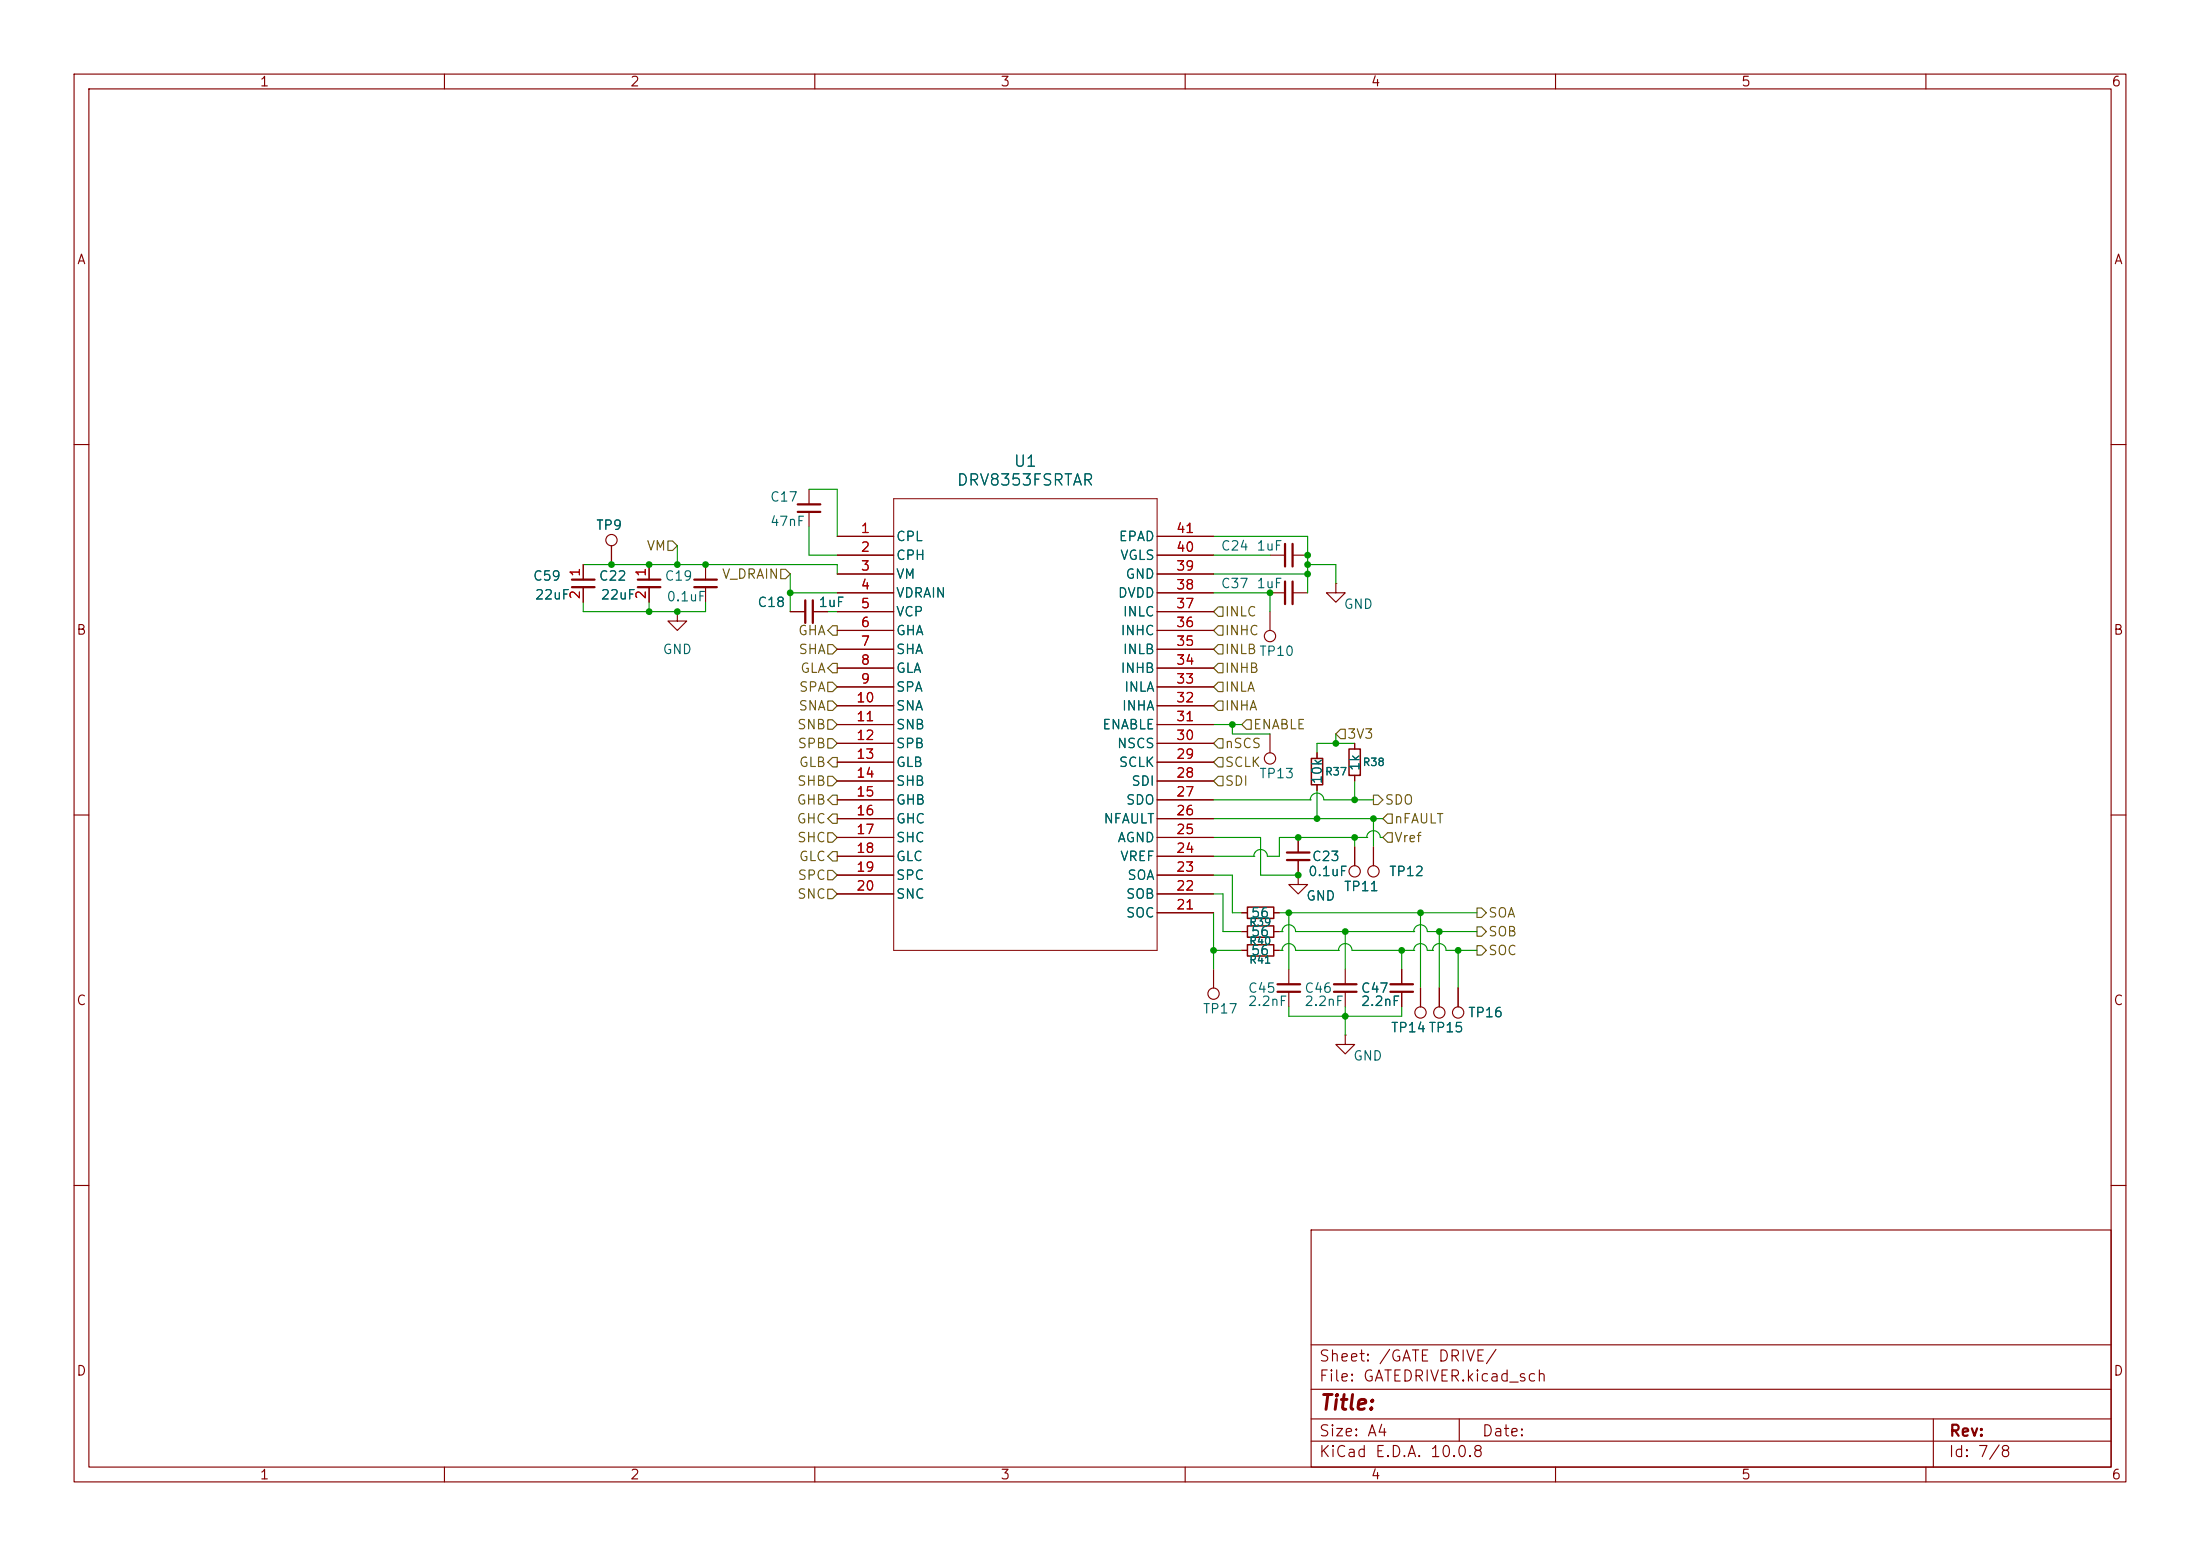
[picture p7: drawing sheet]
<svg xmlns="http://www.w3.org/2000/svg" width="297mm" height="210mm" viewBox="0 0 297 210" stroke-linecap="round" stroke-linejoin="round" font-family="sans-serif">
<g fill="none" stroke="#840000" stroke-width=".15">
<path d="M10 10h277v190h-277zM12 12h273v186h-273zM60 10v2M110 10v2M160 10v2M210 10v2M260 10v2M10 60h2M78.7 76.2v2M78.7 79.2v2.1M82.5 73.7v2.5M87.6 76.2v2"/>
<path d="M87.6 79.2v2.1M95.2 76.2v2M95.2 79.2v2.1M109.2 66v2.1M109.2 69.1v2M113 72.4h7.6M113 74.9h7.6M113 77.5h7.6M156.2 72.4h7.6M156.2 74.9h7.6M156.2 77.5h7.6M171.4 74.9h2.1"/>
<path d="M174.5 74.9h2M180.3 78.7v1.3h1.3l-1.3 1.3-1.2-1.3h1.2M180.3 78.7h.1M285 60h2M91.4 82.6v1.2h1.3l-1.3 1.3-1.2-1.3h1.2M91.4 82.6h.1M106.7 82.6h2M109.7 82.6h2.1M113 80h7.6M113 82.6h7.6M113 85.1h7.6M113 87.6h7.6"/>
<path d="M113 90.2h7.6M113 92.7h7.6M113 95.3h7.6M113 97.8h7.6M156.2 80h7.6M156.2 82.6h7.6M156.2 85.1h7.6M156.2 87.6h7.6M156.2 90.2h7.6M156.2 92.7h7.6M156.2 95.3h7.6M156.2 97.8h7.6"/>
<path d="M171.4 80h2.1M171.4 82.6v2.5M171.4 99.1v2.5M174.5 80h2M10 110h2M113 100.3h7.6M113 102.9h7.6M113 105.4h7.6M113 108h7.6M113 110.5h7.6M113 113h7.6M113 115.6h7.6"/>
<path d="M113 118.1h7.6M156.2 100.3h7.6M156.2 102.9h7.6M156.2 105.4h7.6M156.2 108h7.6M156.2 110.5h7.6M156.2 113h7.6M156.2 115.6h7.6M156.2 118.1h7.6M175.3 118.1v1.3h1.2l-1.2 1.3-1.3-1.3h1.3M175.3 118.1h.1M175.3 113v2.1"/>
<path d="M175.3 116.1v2M177.8 101.6v.8M177.8 105.9v.8M182.9 100.3v.8M182.9 104.6v.8M182.9 114.3v2.5M185.4 114.3v2.5M285 110h2M113 120.7h7.6M156.2 120.7h7.6M156.2 123.2h7.6M163.8 130.8v2.6"/>
<path d="M167.6 123.2h.8M167.6 125.7h.8M167.6 128.3h.8M172 123.2h.7M172 125.7h.7M172 128.3h.7M174 130.8v2M174 133.9v2M181.6 139.7v1.3h1.3l-1.3 1.2-1.3-1.2h1.3M181.6 139.7h.1M181.6 130.8v2M181.6 133.9v2"/>
<path d="M189.2 130.8v2M189.2 133.9v2M191.8 133.4v2.5M194.3 133.4v2.5M196.8 133.4v2.5M10 160h2M177 166h108v32h-108zM285 160h2M60 198v2M110 198v2M160 198v2M177 194.5h108"/>
<path d="M177 191.5h108M177 187.5h108M177 181.5h108M197 191.5v3M210 198v2M260 198v2M261 191.5v6.5"/>
<circle cx="82.5" cy="72.9" r=".76"/>
<circle cx="171.4" cy="85.9" r=".76"/>
<circle cx="171.4" cy="102.4" r=".76"/>
<circle cx="182.9" cy="117.6" r=".76"/>
<circle cx="185.4" cy="117.6" r=".76"/>
<circle cx="163.8" cy="134.1" r=".76"/>
<circle cx="191.8" cy="136.7" r=".76"/>
<circle cx="194.3" cy="136.7" r=".76"/>
<circle cx="196.8" cy="136.7" r=".76"/>
</g>
<g fill="none" stroke="#840000" stroke-width=".3">
<path d="M77.2 78.2h3.1M77.2 79.2h3.1M86.1 78.2h3.1M86.1 79.2h3.1M93.7 78.2h3.1M93.7 79.2h3.1M107.7 68.1h3M107.7 69.1h3M173.5 73.4v3.1M173.5 78.5v3M174.5 73.4v3.1M174.5 78.5v3"/>
<path d="M108.7 81v3.1M109.7 81v3.1M173.7 115.1h3.1M173.7 116.1h3.1M172.5 132.8h3M172.5 133.9h3M180.1 132.8h3M180.1 133.9h3M187.7 132.8h3.1M187.7 133.9h3.1"/>
</g>
<path d="M120.6 67.3h35.6v61h-35.6z" fill="none" stroke="#840000" stroke-width=".14"/>
<path d="M177 102.4h1.6v3.5h-1.6zM182.1 101.1h1.5v3.5h-1.5zM168.4 125h3.6v1.5h-3.6zM168.4 122.4h3.6v1.6h-3.6zM168.4 127.5h3.6v1.5h-3.6z" fill="none" stroke="#840000" stroke-width=".2"/>
<g fill="none" stroke="#725600" stroke-width=".15">
<path d="M90.2 73h.6l.6 .7-.6 .6h-.6zM105.4 76.8h.6l.7 .7-.7 .6h-.6zM111.8 92.1h.6l.6 .6-.6 .6h-.6zM111.8 97.2h.6l.6 .6-.6 .6h-.6zM111.8 99.7h.6l.6 .6-.6 .7h-.6zM111.8 87h.6l.6 .6-.6 .7h-.6zM111.8 94.6h.6l.6 .7-.6 .6h-.6zM112.4 84.5h.6v1.2h-.6l-.6-.6zM112.4 89.5h.6v1.3h-.6l-.6-.6zM164.5 84.5h.6v1.2h-.6l-.7-.6zM164.5 89.5h.6v1.3h-.6l-.7-.6zM164.5 92.1h.6v1.2h-.6l-.7-.6z"/>
<path d="M164.5 94.6h.6v1.3h-.6l-.7-.6zM164.5 99.7h.6v1.3h-.6l-.7-.7zM164.5 87h.6v1.3h-.6l-.7-.7zM164.5 81.9h.6v1.3h-.6l-.7-.6zM168.3 97.2h.6v1.2h-.6l-.7-.6zM181 98.4h.6v1.3h-.6l-.7-.6zM111.8 104.8h.6l.6 .6-.6 .6h-.6zM111.8 112.4h.6l.6 .6-.6 .7h-.6zM111.8 117.5h.6l.6 .6-.6 .6h-.6zM112.4 102.2h.6v1.3h-.6l-.6-.6zM112.4 114.9h.6v1.3h-.6l-.6-.6zM112.4 109.9h.6v1.2h-.6l-.6-.6z"/>
<path d="M112.4 107.3h.6v1.3h-.6l-.6-.6zM164.5 104.8h.6v1.2h-.6l-.7-.6zM164.5 102.2h.6v1.3h-.6l-.7-.6zM185.4 107.3h.7l.6 .7-.6 .6h-.7zM186.7 113l.6-.6h.7v1.3h-.7zM187.3 109.9h.7v1.2h-.7l-.6-.6zM111.8 120h.6l.6 .7-.6 .6h-.6zM199.4 122.6h.6l.7 .6-.7 .6h-.6zM199.4 125.1h.6l.7 .6-.7 .7h-.6zM199.4 127.6h.6l.7 .7-.7 .6h-.6z"/>
</g>
<g fill="none" stroke="#009600" stroke-width=".15">
<path d="M78.7 76.2h34.3v1.3M91.4 73.7v2.5M106.7 77.5v5.1M109.2 71.1v3.8h3.8M109.2 66h3.8v6.4M163.8 72.4h12.7v7.6M163.8 77.5h12.7M163.8 74.9h7.6M176.5 76.2h3.8v2.5M78.7 81.3v1.3h16.5v-1.3M87.6 81.3v1.3M106.7 80h6.3"/>
<path d="M111.8 82.6h1.2M163.8 80h7.6v2.6M163.8 97.8h3.8M166.4 97.8v1.3h5M180.3 99.1v1.2M163.8 118.1h2.6v5.1h1.2M163.8 113h6.4v5.1h5.1M163.8 115.6h5.5M163.8 110.5h22.9M163.8 108h13.1M169.3 115.6h.1M176.9 108h.1"/>
<path d="M176.9 108a.91 .91 0 0 1 .9-1 .91 .91 0 0 1 .9 1h6.7M177.8 106.7v3.8M182.9 105.4v2.6M182.9 113v1.3M182.9 100.3h-5.1v1.3M184.5 113h-11.8v2.6h-1.6a.91 .91 0 0 0-.9-.9 .91 .91 0 0 0-.9 .9M184.5 113h.1M184.5 113a.91 .91 0 0 1 .9-.9 .91 .91 0 0 1 .9 .9h.4M185.4 110.5v3.8M163.8 128.3h3.8M163.8 120.7h1.3v5h2.5M163.8 123.2v7.6"/>
<path d="M172.7 128.3h.4M172.7 123.2h26.7M172.7 125.7h.4M173.1 125.7h.1M173.1 125.7a.91 .91 0 0 1 .9-.9 .91 .91 0 0 1 .9 .9h16M173.1 128.3h.1M173.1 128.3a.91 .91 0 0 1 .9-.9 .91 .91 0 0 1 .9 .9h5.8M174 135.9v1.3h15.2v-1.3M174 123.2v7.6M180.7 128.3h.1M180.7 128.3a.91 .91 0 0 1 .9-.9 .91 .91 0 0 1 .9 .9h8.4M181.6 125.7v5.1"/>
<path d="M181.6 135.9v3.8M189.2 128.3v2.5M190.9 128.3h.1M190.9 128.3a.91 .91 0 0 1 .9-.9 .91 .91 0 0 1 .9 .9h.7M190.9 125.7h.1M190.9 125.7a.91 .91 0 0 1 .9-.9 .91 .91 0 0 1 .9 .9h6.7M191.8 123.2v10.2M193.4 128.3h.1M193.4 128.3a.91 .91 0 0 1 .9-.9 .91 .91 0 0 1 .9 .9h4.2M194.3 125.7v7.7M196.8 128.3v5.1"/>
</g>
<g fill="#009600">
<circle cx="177.8" cy="110.5" r=".46"/>
<circle cx="166.4" cy="97.8" r=".46"/>
<circle cx="176.5" cy="74.9" r=".46"/>
<circle cx="176.5" cy="76.2" r=".46"/>
<circle cx="176.5" cy="77.5" r=".46"/>
<circle cx="171.4" cy="80" r=".46"/>
<circle cx="175.3" cy="113" r=".46"/>
<circle cx="175.3" cy="118.1" r=".46"/>
<circle cx="182.9" cy="108" r=".46"/>
<circle cx="180.3" cy="100.3" r=".46"/>
<circle cx="182.9" cy="113" r=".46"/>
<circle cx="185.4" cy="110.5" r=".46"/>
<circle cx="106.7" cy="80" r=".46"/>
<circle cx="95.2" cy="76.2" r=".46"/>
<circle cx="91.4" cy="82.6" r=".46"/>
<circle cx="91.4" cy="76.2" r=".46"/>
<circle cx="87.6" cy="82.6" r=".46"/>
<circle cx="87.6" cy="76.2" r=".46"/>
<circle cx="82.5" cy="76.2" r=".46"/>
<circle cx="174" cy="123.2" r=".46"/>
<circle cx="181.6" cy="125.7" r=".46"/>
<circle cx="181.6" cy="137.2" r=".46"/>
<circle cx="189.2" cy="128.3" r=".46"/>
<circle cx="196.8" cy="128.3" r=".46"/>
<circle cx="191.8" cy="123.2" r=".46"/>
<circle cx="194.3" cy="125.7" r=".46"/>
<circle cx="163.8" cy="128.3" r=".46"/>
</g>
<text font-size="2" fill="#840000" x="178" y="190.8">Title:</text>
<g font-size="1.5" fill="#006464">
<text x="129.1" y="65.9">DRV8353FSRTAR</text>
<text x="136.8" y="63.4">U1</text>
</g>
<g font-size="1.5" fill="#840000">
<text x="178" y="184.1">Sheet: /GATE DRIVE/</text>
<text x="178" y="186.8">File: GATEDRIVER.kicad_sch</text>
<text x="178" y="197">KiCad E.D.A. 10.0.8</text>
<text x="178" y="194.2">Size: A4</text>
<text x="200" y="194.2">Date:</text>
<text x="263" y="197">Id: 7/8</text>
<text x="263" y="194.2">Rev:</text>
</g>
<g font-size="1.3" fill="#840000">
<text x="35" y="12">1</text>
<text x="85" y="12">2</text>
<text x="135" y="12">3</text>
<text x="185" y="12">4</text>
<text x="235" y="12">5</text>
<text x="285" y="12">6</text>
<text x="10.3" y="36">A</text>
<text x="285.3" y="36">A</text>
<text x="10.2" y="86">B</text>
<text x="285.2" y="86">B</text>
<text x="10.2" y="136">C</text>
<text x="285.2" y="136">C</text>
<text x="10.2" y="186">D</text>
<text x="285.2" y="186">D</text>
<text x="35" y="200">1</text>
<text x="85" y="200">2</text>
<text x="135" y="200">3</text>
<text x="185" y="200">4</text>
<text x="235" y="200">5</text>
<text x="285" y="200">6</text>
</g>
<g font-size="1.3" fill="#006464">
<text x="80.4" y="71.8">TP9</text>
<text x="103.9" y="68">C17</text>
<text x="103.9" y="71.3">47nF</text>
<text x="120.9" y="73.4">CPL</text>
<text x="120.9" y="75.9">CPH</text>
<text x="151" y="73.4">EPAD</text>
<text x="151.1" y="75.9">VGLS</text>
<text x="164.7" y="74.6">C24</text>
<text x="169.5" y="74.6">1uF</text>
<text x="71.9" y="78.7">C59</text>
<text x="72.1" y="81.2">22uF</text>
<text x="80.8" y="78.7">C22</text>
<text x="81" y="81.2">22uF</text>
<text x="89.6" y="78.7">C19</text>
<text x="89.9" y="81.5">0.1uF</text>
<text x="102.2" y="82.2">C18</text>
<text x="110.4" y="82.2">1uF</text>
<text x="120.9" y="78.4">VM</text>
<text x="120.9" y="81">VDRAIN</text>
<text x="120.9" y="83.5">VCP</text>
<text x="150.8" y="81">DVDD</text>
<text x="151.5" y="83.5">INLC</text>
<text x="151.9" y="78.4">GND</text>
<text x="164.7" y="79.7">C37</text>
<text x="169.5" y="79.7">1uF</text>
<text x="181.3" y="82.5">GND</text>
<text x="89.4" y="88.6">GND</text>
<text x="120.9" y="86.1">GHA</text>
<text x="120.9" y="88.6">SHA</text>
<text x="151.2" y="86.1">INHC</text>
<text x="151.5" y="88.6">INLB</text>
<text x="120.9" y="91.1">GLA</text>
<text x="120.9" y="93.7">SPA</text>
<text x="151.2" y="91.1">INHB</text>
<text x="151.7" y="93.7">INLA</text>
<text x="120.9" y="96.2">SNA</text>
<text x="120.9" y="98.8">SNB</text>
<text x="120.9" y="101.3">SPB</text>
<text x="148.7" y="98.8">ENABLE</text>
<text x="150.7" y="101.3">NSCS</text>
<text x="151.4" y="96.2">INHA</text>
<text x="120.9" y="103.8">GLB</text>
<text x="120.9" y="106.4">SHB</text>
<text x="151" y="103.8">SCLK</text>
<text x="152.6" y="106.4">SDI</text>
<text x="169.9" y="105.4">TP13</text>
<text x="178.8" y="105.9" transform="rotate(-90 178.8 105.9)">10k</text>
<text x="183.8" y="104.2" transform="rotate(-90 183.8 104.2)">1k</text>
<text x="120.9" y="108.9">GHB</text>
<text x="120.9" y="111.5">GHC</text>
<text x="120.9" y="114">SHC</text>
<text x="148.9" y="111.5">NFAULT</text>
<text x="150.8" y="114">AGND</text>
<text x="151.9" y="108.9">SDO</text>
<text x="120.9" y="116.5">GLC</text>
<text x="120.9" y="119.1">SPC</text>
<text x="151.1" y="116.5">VREF</text>
<text x="152.1" y="119.1">SOA</text>
<text x="176.5" y="118.6">0.1uF</text>
<text x="177" y="116.5">C23</text>
<text x="187.4" y="118.6">TP12</text>
<text x="120.9" y="121.6">SNC</text>
<text x="151.9" y="124.2">SOC</text>
<text x="151.9" y="121.6">SOB</text>
<text x="168.8" y="124.2">56</text>
<text x="176.2" y="121.9">GND</text>
<text x="181.3" y="120.6">TP11</text>
<text x="168.8" y="126.7">56</text>
<text x="168.8" y="129.2">56</text>
<text x="162.3" y="137.1">TP17</text>
<text x="168.4" y="134.3">C45</text>
<text x="168.4" y="136.1">2.2nF</text>
<text x="176" y="134.3">C46</text>
<text x="176" y="136.1">2.2nF</text>
<text x="183.6" y="134.3">C47</text>
<text x="183.6" y="136.1">2.2nF</text>
<text x="198.1" y="137.6">TP16</text>
<text x="182.6" y="143.5">GND</text>
<text x="187.7" y="139.6">TP14 TP15</text>
</g>
<g font-size="1.3" fill="#a90000">
<text x="78.6" y="77.9" transform="rotate(-90 78.6 77.9)">1</text>
<text x="87.5" y="77.9" transform="rotate(-90 87.5 77.9)">1</text>
<text x="116.1" y="72.3">1</text>
<text x="116.1" y="74.8">2</text>
<text x="116.1" y="77.3">3</text>
<text x="158.7" y="77.3">39</text>
<text x="158.7" y="74.8">40</text>
<text x="158.7" y="72.3">41</text>
<text x="78.6" y="81" transform="rotate(-90 78.6 81)">2</text>
<text x="87.5" y="81" transform="rotate(-90 87.5 81)">2</text>
<text x="116.1" y="79.9">4</text>
<text x="116.1" y="82.4">5</text>
<text x="158.7" y="82.4">37</text>
<text x="158.7" y="79.9">38</text>
<text x="116.1" y="85">6</text>
<text x="116.1" y="87.5">7</text>
<text x="158.7" y="87.5">35</text>
<text x="158.7" y="85">36</text>
<text x="115.5" y="95.1">10</text>
<text x="116.1" y="90">8</text>
<text x="116.1" y="92.6">9</text>
<text x="158.7" y="95.1">32</text>
<text x="158.7" y="92.6">33</text>
<text x="158.7" y="90">34</text>
<text x="115.5" y="97.7">11</text>
<text x="115.5" y="100.2">12</text>
<text x="158.7" y="100.2">30</text>
<text x="158.7" y="97.7">31</text>
<text x="115.5" y="102.7">13</text>
<text x="115.5" y="105.3">14</text>
<text x="115.5" y="107.8">15</text>
<text x="158.7" y="107.8">27</text>
<text x="158.7" y="105.3">28</text>
<text x="158.7" y="102.7">29</text>
<text x="115.5" y="110.4">16</text>
<text x="115.5" y="112.9">17</text>
<text x="158.7" y="112.9">25</text>
<text x="158.7" y="110.4">26</text>
<text x="115.5" y="115.4">18</text>
<text x="115.5" y="118">19</text>
<text x="158.7" y="118">23</text>
<text x="158.7" y="115.4">24</text>
<text x="115.5" y="120.5">20</text>
<text x="158.7" y="123.1">21</text>
<text x="158.7" y="120.5">22</text>
</g>
<g font-size="1.3" fill="#725600">
<text x="87.2" y="74.6">VM</text>
<text x="97.4" y="78.4">V_DRAIN</text>
<text x="165.3" y="83.5">INLC</text>
<text x="107.7" y="86.1">GHA</text>
<text x="107.7" y="88.6">SHA</text>
<text x="165.3" y="86.1">INHC</text>
<text x="165.3" y="88.6">INLBTP10</text>
<text x="107.8" y="93.7">SPA</text>
<text x="108" y="91.1">GLA</text>
<text x="165.3" y="91.1">INHB</text>
<text x="165.3" y="93.7">INLA</text>
<text x="107.5" y="98.8">SNB</text>
<text x="107.6" y="101.3">SPB</text>
<text x="107.7" y="96.2">SNA</text>
<text x="165.3" y="96.2">INHA</text>
<text x="165.3" y="101.3">nSCS</text>
<text x="169.1" y="98.8">ENABLE</text>
<text x="181.8" y="100">3V3</text>
<text x="107.5" y="106.4">SHB</text>
<text x="107.8" y="103.8">GLB</text>
<text x="165.3" y="106.4">SDI</text>
<text x="165.3" y="103.8">SCLK</text>
<text x="107.5" y="111.5">GHC</text>
<text x="107.5" y="108.9">GHB</text>
<text x="107.5" y="114">SHC</text>
<text x="186.9" y="108.9">SDO</text>
<text x="188.1" y="114">Vref</text>
<text x="188.1" y="111.5">nFAULT</text>
<text x="107.6" y="119.1">SPC</text>
<text x="107.8" y="116.5">GLC</text>
<text x="107.5" y="121.6">SNC</text>
<text x="200.8" y="124.2">SOA</text>
<text x="200.8" y="126.7">SOB</text>
<text x="200.8" y="129.2">SOC</text>
</g>
<g font-size="1" fill="#006464">
<text x="178.8" y="104.9">R37</text>
<text x="183.9" y="103.6">R38</text>
<text x="168.6" y="125.2">R39</text>
<text x="168.6" y="127.8">R40</text>
<text x="168.6" y="130.3">R41</text>
</g>
</svg>
